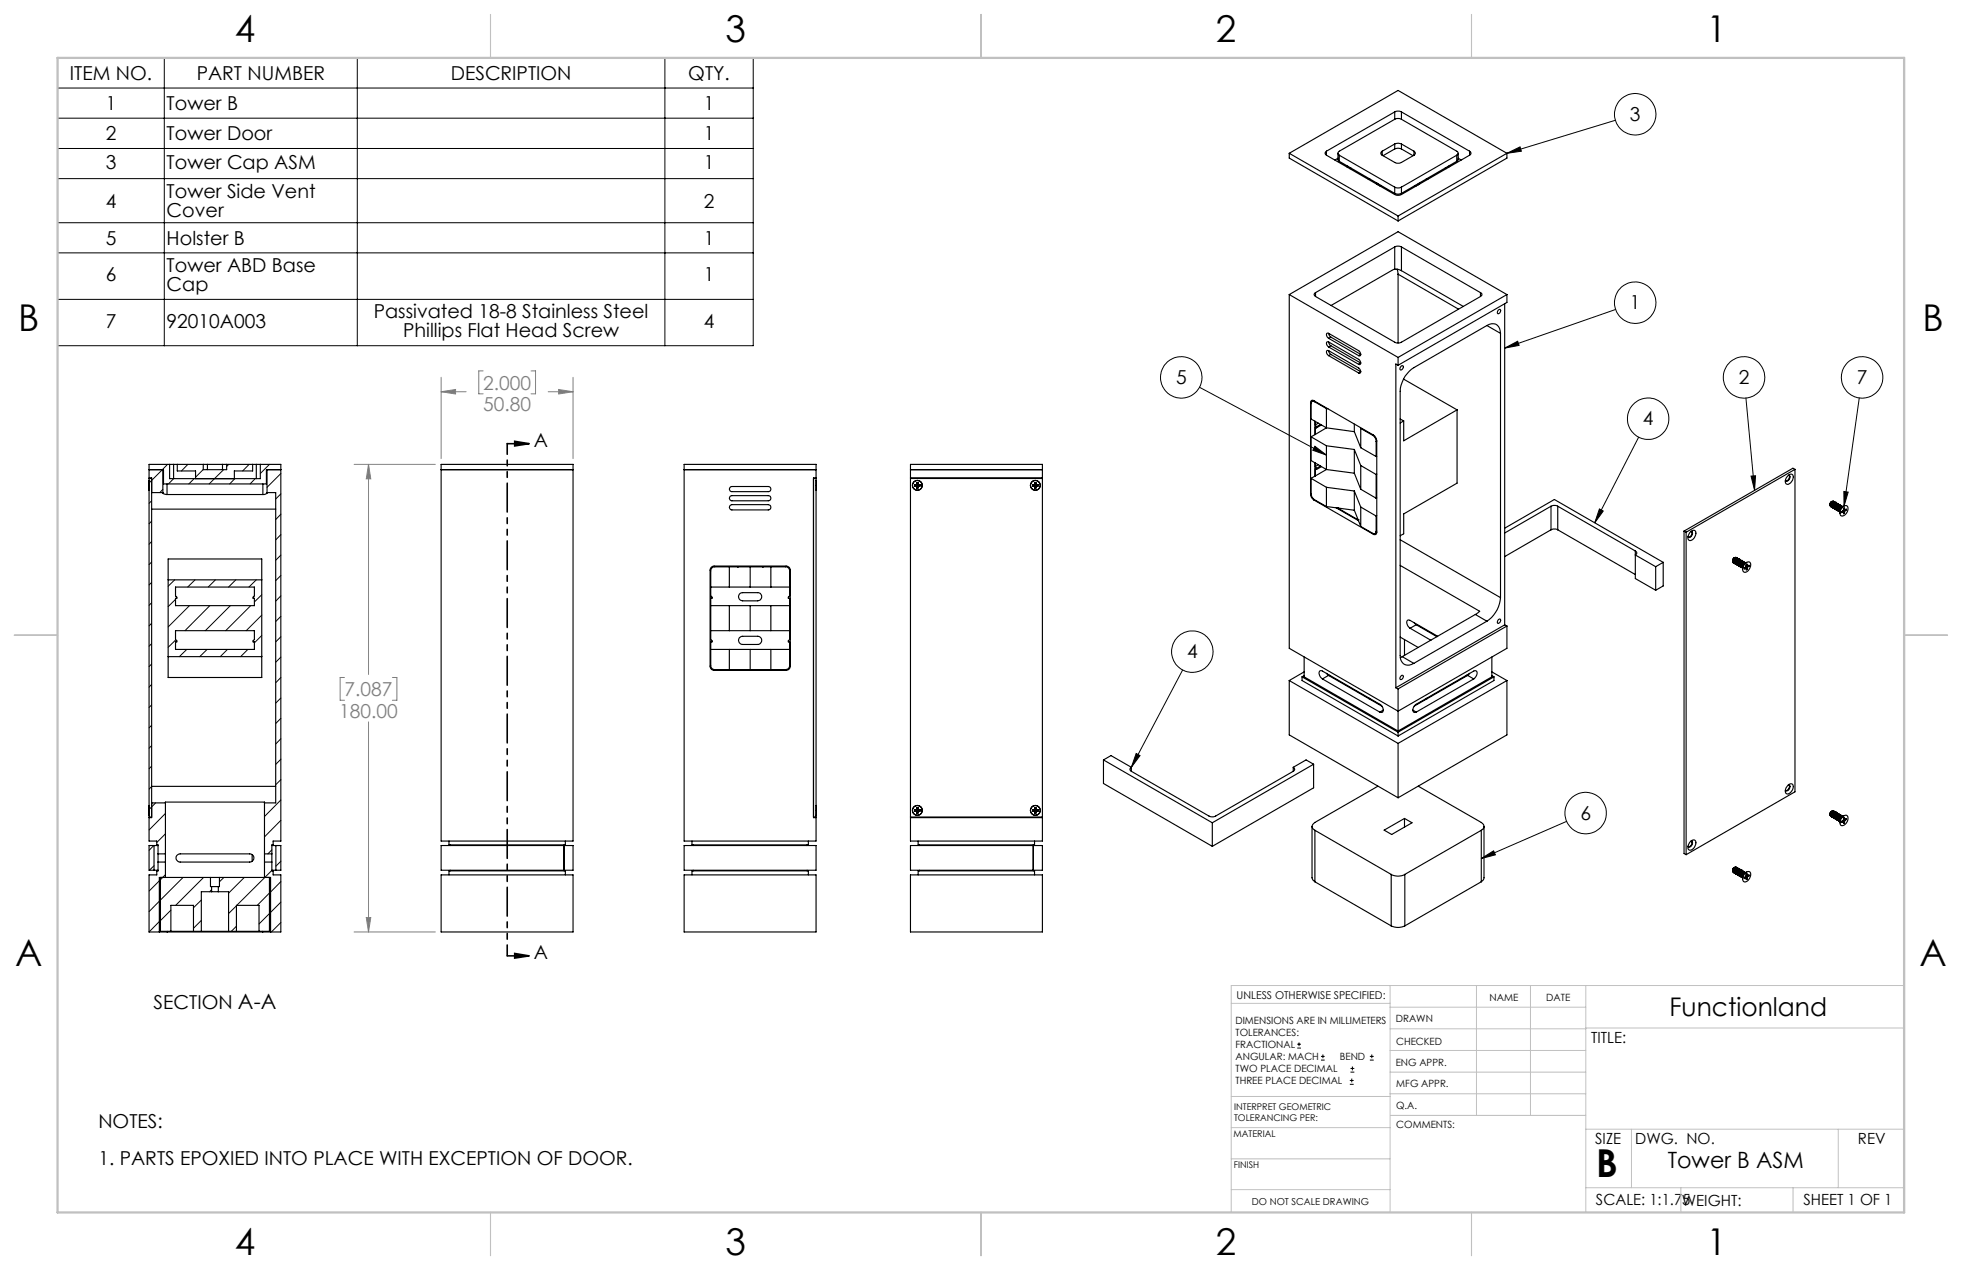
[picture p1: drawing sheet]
<svg xmlns="http://www.w3.org/2000/svg" width="432mm" height="279mm" viewBox="0 0 432 279" stroke-linecap="round" stroke-linejoin="round" font-family="sans-serif">
<g fill="none" stroke="#000" stroke-width=".22">
<path d="M12.7 12.7h153.1v63.4h-153.1zM12.7 19.4h153.1M36.2 12.7v63.4M78.6 12.7v63.4M146.3 12.7v63.4M12.7 26h153.1M12.7 32.7h153.1M12.7 39.3h153.1M331.6 33.7l2.9-1.4 .3 1zM355.5 26.5l-23.9 7.2M12.7 49h153.1M12.7 55.6h153.1"/>
<path d="M12.7 65.9h153.1M331.2 76.6l2.8-1.5 .3 .9zM355.6 68.1l-24.4 8.5M264 85.2l27.9 14.9M289.4 98.2l2.5 1.9-3-1zM360.6 96.2l-9.6 18.8M384.2 87.6l2 20.2M409.2 87.6l-3.4 23.7M352 112l.8 .4-1.8 2.6zM385.4 104.7h1l-.2 3.1zM405.8 108.1l1 .2-1 3zM260.3 147.4l-11.3 21.4"/>
<path d="M250 165.8l.9 .4-1.9 2.6zM326 188.9l2.7-1.7 .4 .9zM344.8 180.7l-18.8 8.2M285.5 230.6h.8M285.5 229.7h.8M285.9 229.3v.9M290.7 233.2h.8M290.7 232.4h.8M291.1 232v.8M297.1 238.5h.8M297.1 237.7h.8M297.2 235.9h.9"/>
<path d="M297.2 235.1h.9M297.5 237.3v.8M297.6 234.6v.9M301.5 233.2h.8M301.5 232.4h.8M301.9 232v.8"/>
<circle cx="359.9" cy="25.1" r="4.6"/>
<circle cx="359.9" cy="66.6" r="4.6"/>
<circle cx="260" cy="83" r="4.6"/>
<circle cx="362.7" cy="92.1" r="4.6"/>
<circle cx="383.8" cy="83" r="4.6"/>
<circle cx="409.8" cy="83" r="4.6"/>
<circle cx="262.4" cy="143.4" r="4.6"/>
<circle cx="349" cy="178.9" r="4.6"/>
</g>
<path d="M111.6 97.6h4.9M113.3 97.1l3.2 .5-3.2 .5zM111.6 210.3h4.9M113.3 209.8l3.2 .5-3.2 .5z" fill="none" stroke="#000" stroke-width=".35"/>
<g fill="none" stroke="#808080" stroke-width=".22">
<path d="M97.1 83v17.9M97.1 86.2h5.5M97.1 86.2l3.2-.5v1zM106.3 81.6h-.9v5h.9M116.9 81.6h1v5h-1M120.6 86.2h5.5M122.9 85.7l3.2 .5-3.2 .5zM126.1 83v17.9M77.9 102.2h17.9M81.1 102.2v46.2M81.1 102.2l.5 3.1h-1zM75.8 149h-.9v5.1h.9"/>
<path d="M81.1 158.8v46.2M86.4 149h.9v5.1h-.9M77.9 205h17.9M80.6 201.9h1l-.5 3.1z"/>
</g>
<path d="M111.6 97.6v112.7" fill="none" stroke="#000" stroke-width=".35" stroke-dasharray="6.3 1.3 1.3 1.3 1.3 1.3" stroke-dashoffset="4"/>
<g fill="none" stroke="#c0c0c0" stroke-width=".22">
<path d="M305.9 216.8v49.9M324.9 216.8v28.6M336.8 216.8v28.6M349 216.8v49.9M419.1 216.8h-148.1v49.9M271 220.7h34.9M305.9 231.1h43.1M305.9 226.3h43.1M305.9 221.6h43.1M305.9 235.9h43.1M349 226.2h70.1M271 255h34.9"/>
<path d="M271 248.1h35M271 241.2h35M305.9 240.6h43.1M306 245.4h43M349 248.4h70.1M359.1 248.4v12.9M404.6 248.4v12.9M271 261.7h34.9M349 261.3h70.1M369.9 261.3v5.4M394.6 261.3v5.4"/>
</g>
<path d="M108 3.2v9.5M215.9 3.2v9.5M323.8 3.2v9.5M3.1 139.7h9.6M419.1 139.7h9.5M108 266.7v9.6M215.9 266.7v9.6M323.8 266.7v9.6" fill="none" stroke="#c0c0c0" stroke-width=".25"/>
<path d="M12.7 12.7h406.4v254h-406.4z" fill="none" stroke="#c0c0c0" stroke-width=".5"/>
<g fill="#000">
<path d="M331.6 33.7l2.9-1.4 .3 1zM331.2 76.6l2.8-1.5 .3 .9zM289.4 98.2l2.5 1.9-3-1zM385.4 104.7h1l-.2 3.1zM352 112l.8 .4-1.8 2.6zM405.8 108.1l1 .2-1 3zM250 165.8l.9 .4-1.9 2.6zM326 188.9l2.7-1.7 .4 .9z"/>
<path d="M113.3 97.1l3.2 .5-3.2 .5zM113.3 209.8l3.2 .5-3.2 .5z"/>
</g>
<path d="M97.1 86.2l3.2-.5v1zM122.9 85.7l3.2 .5-3.2 .5zM81.1 102.2l.5 3.1h-1zM80.6 201.9h1l-.5 3.1z" fill="#808080"/>
<g fill="none" stroke="#000" stroke-width=".25">
<path d="M283.7 33.7v1.1l24 13.8M283.7 33.7l24 13.8M283.7 33.7l24-13.8 23.9 13.8M291.9 33.3a.49 .49 0 0 0-.3 .4 .49 .49 0 0 0 .3 .4M291.9 34.1l15.1 8.7a1.64 1.64 0 0 0 1.4 0l15-8.7M291.9 33.3v.8M294.5 33.7v1.5l.2 .3M294.5 34.8l-.7 .4M294.7 34.1l12.3 7.1M294.7 34.1v1.4M294.7 35.5l12.3 7M296.4 36.5l-.1 .2"/>
<path d="M296.7 36.6v.3M297.3 37l-.2 .1M301.5 39.4h-.4M304.2 33.3a.46 .46 0 0 0-.3 .4 .46 .46 0 0 0 .3 .4M304.2 34.1l2.8 1.6a1.64 1.64 0 0 0 1.4 0l2.8-1.6M304.2 33.3v.8M307 24.6a1.64 1.64 0 0 1 1.4 0M307 26.2l-12.3 7.1a.49 .49 0 0 0-.2 .4 .49 .49 0 0 0 .2 .4M307 26.2a1.64 1.64 0 0 1 1.4 0M307 31.7a1.64 1.64 0 0 1 1.4 0M307 32.8a1.64 1.64 0 0 1 1.4 0M307 24.6v1.6"/>
<path d="M307 31.7v1.1M307 24.6l-15.1 8.7M307 31.7l-2.8 1.6M307 32.8l-2.6 1.5M308.4 26.2l12.2 7.1a.46 .46 0 0 1 .3 .4 .46 .46 0 0 1-.3 .4M308.4 24.6v1.6M308.4 31.7v1.1M308.4 24.6l15 8.7M308.4 31.7l2.8 1.6M308.4 32.8l2.6 1.5M311.2 33.3a.46 .46 0 0 1 .3 .4 .46 .46 0 0 1-.3 .4M311.2 33.3v.8"/>
<path d="M313.9 39.4h.4M318.1 37l.2 .1M318.7 36.6v.3M318.9 36.5l.1 .2M320.6 34.1l-12.2 7.1M320.6 34.1v1.4M320.6 35.5l-12.2 7M320.9 33.7v1.4l-.3 .4M320.9 34.8l.7 .4M323.4 33.3a.46 .46 0 0 1 .3 .4 .46 .46 0 0 1-.3 .4M323.4 33.3v.8M331.6 33.7v1.1l-23.9 13.8"/>
<path d="M331.6 33.7l-23.9 13.8M303 40.3l-.1 .2M303.2 40.4v.3M303.9 40.8l-.2 .1M307 54.3a1.64 1.64 0 0 1 1.4 0M307 59.2l-14.1 8M307 59.2h.6l.8 .3M307 41.2a1.64 1.64 0 0 0 1.4 0M307 42.5a1.64 1.64 0 0 0 1.4 0M307 54.3l-17.5 10.1M307 41.2v1.3M307 54.3v4.9"/>
<path d="M307.5 59.2l.2 1.1M307.7 47.5v1.1M308.4 54.3l17.4 10.1M308.4 59.5l13.7 7.9M308.4 41.2v1.3M308.4 54.3v5.2M311.5 40.8l.2 .1M312.1 40.4v.3M312.3 40.3l.1 .2M283.7 64.8l24-13.8 23.9 13.8M283.7 64.8l24 13.8M283.7 64.8v77.8l24 13.9 23.9-13.9v-4.9"/>
<path d="M289.5 65.2l17.5 10.1a1.64 1.64 0 0 0 1.4 0l17.4-10.1M289.5 64.4a.44 .44 0 0 0-.3 .4 .44 .44 0 0 0 .3 .4M289.5 64.4v.8M292.4 73.3l6.6 3.9 .5 .8-.2 .3-.3-.1M292.4 73.3h-.3l-.2 .3 .2 .5 .3 .3M292.4 75.2l6.6 3.9 .5 .8-.2 .3h-.3M292.4 75.2h-.3l-.2 .3 .2 .5 .3 .3M292.4 77.2l6.6 3.8 .5 .8-.2 .3h-.3M292.4 77.2l-.3-.1-.2 .3 .2 .5 .3 .3M292.4 73.3l.5 .9M292.4 75.2l.5 .9M292.4 77.2l.5 .8"/>
<path d="M292.4 74.4l6.6 3.8M292.4 76.3l6.6 3.9M292.4 78.2l6.6 3.9M292.9 74.2l6.6 3.8-.5 .2M292.9 74.2l-.5 .2M292.9 76.1l6.6 3.8-.5 .3M292.9 76.1l-.5 .2M292.9 78l6.6 3.8-.5 .3M292.9 78l-.5 .2M307.7 60.3v15.2M307.7 78.6v1.8M307.7 60.3l13.3 7.7"/>
<path d="M325.8 64.4a.44 .44 0 0 1 .3 .4 .44 .44 0 0 1-.3 .4M325.8 64.4v.8M327.2 71.6a1.83 1.83 0 0 1 2.2-.2 1.83 1.83 0 0 1 .8 1.9M327.2 71.6l-16.1 9.3a6.5 6.5 0 0 0-2.9 5.2v58.1a1.84 1.84 0 0 0 .8 1.9 1.84 1.84 0 0 0 2.1-.2M327.2 71.6l3 1.7M329.7 68.2l.4-.1a.52 .52 0 0 1 .1 .6 .52 .52 0 0 1-.6 .2zM330.2 73.3v58.2M331.2 66.8v70.7M331.6 64.8l-23.9 13.8M331.6 64.8v1.7l-23.9 13.9M288.4 88.6a.46 .46 0 0 1 .3-.5 .46 .46 0 0 1 .5 .1l13.1 7.5M288.4 88.6v20.1"/>
<path d="M288.5 96.1l3.4 2M288.5 96.1v5.2l3.4 2M288.6 88.5l-.2 .1M289.1 88.1l-.4 .2M289.3 88.4a.44 .44 0 0 0-.6-.1 .44 .44 0 0 0-.2 .5v3.4l3.4 1.9M289.3 88.4l2.6 1.5M289.4 92.6v3M289.4 88.3l-.1 .1M289.5 92.7v.8M289.5 93.5l.2 .4M289.5 95.6l-1 .5M289.7 94.1l-.2-.1v1.6"/>
<path d="M289.7 93.9v.2M290.1 93.1l-.6 .4M290.6 93.4l-.9 .5M290.8 93.5l-1.1 .6M291.9 98.1l6.2 .8M291.9 94.1l-2.4 1.5M291.9 89.9v4.2M291.9 98.1v5.2M291.9 89.9h.3M291.9 94.1l6.2 .9M298.1 95l1.4 3.5M298.1 93.3v1.7"/>
<path d="M298.1 98.9v5.2M298.1 98.9l1.4 3.5M299.4 94.1l.1 .2M299.5 98.5l3.4 1.9M299.5 94.3v4.2M299.5 94.3l2.6 1.5M302.1 95.8a1.64 1.64 0 0 1 .8 1.3M302.3 95.7a1.64 1.64 0 0 1 .7 1.3M302.3 95.7l-.2 .1M302.9 97.1v3.3M303 97v20.1a.46 .46 0 0 1-.2 .5 .46 .46 0 0 1-.5-.1M303 97l-.1 .1"/>
<path d="M307.7 80.4l-.5-.3v71.2M308.2 92.2l.7 .4M308.5 80.5l.1-.1a.49 .49 0 0 1 .1 .7 .49 .49 0 0 1-.6 .2v-.3zM308.9 83.4l11.8 6.8M308.9 92.6l-.7 .5M320.7 90.2l-11.8 6.8v-4.4M320.7 90.2v16.1l-11.8 6.8v4.3l-.7 .5M32.8 105.7v2.1M32.8 105.7h.1M32.8 107.8h.1M32.8 103.3h3.2v3.2h22.6v-3.2h3.2M33.4 105.3h-.6v74.4h.6"/>
<path d="M33.4 108.4h2.4M33.4 112h27.3M35.8 108.4l.3 .3 .7 .1M35.8 103.3v5.1M36.8 108.8h21.1M36.8 106.5v2.3M37.3 102.2h.9M37.3 102.2h-4.5v2.9h.6v74.8h-.6v5.1h1.7v.9h.3v2M37.3 102.2v3.1h20v-3.1M38.2 102.2h6.5M38.2 102.2v3.1M39 102.2v1.4h4v1.7"/>
<path d="M44.7 102.2h.9M44.7 102.2v1.1h5.2v-1.1M45.6 102.2h3.4M45.6 102.2v1.1M49 102.2h.9M49 102.2v1.1M49.9 102.2h6.5M55.6 102.2v1.4h-4v1.7M56.4 102.2h.9M56.4 102.2v3.1M57.3 102.2h4.5v82.8h-1.7v.9h-.3v2M57.9 106.5v2.3"/>
<path d="M58.8 108.4l-.4 .3-.5 .1M58.8 108.4h1.9v68.2h-2.5M58.8 103.3v5.1M97.1 102.2h29v82.8h-29zM97.1 103.3h29M150.6 103.3h29M150.6 102.2h29v2.9h-.6v74.8h.6v5.1h-29zM160.7 107.2l.4-.2h8a.56 .56 0 0 1 .6 .6 .56 .56 0 0 1-.6 .6h-8a.57 .57 0 0 1-.5-.4 .57 .57 0 0 1 .1-.6zM160.7 109.2l.4-.2h8a.56 .56 0 0 1 .6 .6 .56 .56 0 0 1-.6 .6h-8l-.4-.2a.55 .55 0 0 1 0-.8zM160.7 111.2l.4-.2h8a.58 .58 0 0 1 .6 .6 .58 .58 0 0 1-.6 .6h-8l-.4-.2a.55 .55 0 0 1 0-.8zM179 105.3h.6v74.4h-.6M179.6 105.7v2.1"/>
<path d="M200.4 103.3h29M200.4 102.2h29v82.8h-29zM200.4 105.1h29M200.4 105.3h29M201.3 106.7h.1M201.3 106.7v.2M201.3 106.7h.2M201.3 106.9h.2M201.3 106.9h.1M201.5 106.8l-.2 .1M201.5 106.7h.1M201.5 106.8v.1"/>
<path d="M201.5 106.9h.2M201.5 106.8l.3 .1M201.7 106.6l.1 .1M201.7 106.6l-.2 .1M201.7 106.9l.1 .2M201.8 106.2h.2M201.8 107.4h.2M201.8 106.7h-.3M201.8 106.9v.2M201.8 106.4h.1M201.8 106.4l-.1 .2M201.8 107.1h.1"/>
<path d="M201.8 106.2v.2M201.8 106.9h-.1M201.8 106.4v.3M201.8 107.1v.3M202 106.4v.3M202 107.1v.3M202 106.4h.1M202 107.1h.1M202 106.7h.2M202 106.2v.2M202 106.9v.2M202 106.9h.1"/>
<path d="M202 106.4l.1 .2M202.1 106.6l.1 .1M202.1 106.6l-.1 .1M202.1 106.9l-.1 .2M202.2 106.8l-.2 .1M202.2 106.7h.1M202.2 106.8v.1M202.2 106.7h.3M202.2 106.9h.3M202.2 106.9h-.1M202.2 106.8l.3 .1M202.5 106.7h.1"/>
<path d="M202.5 106.7v.2M202.5 106.9h.1M202.5 106.7h-.3M227.3 106.9h.2M227.3 106.9h.1M227.5 106.7h-.2v.2M227.5 106.7h.1M227.5 106.8v.1M227.5 106.9h.2M227.5 106.8l-.2 .1M227.5 106.8l.3 .1M227.7 106.6l-.2 .1"/>
<path d="M227.7 106.9l.1 .2M227.7 106.6l.1 .1M227.8 107.4h.2M227.8 106.2h.2M227.8 106.7h-.3M227.8 106.9v.2M227.8 106.2v.2M227.8 107.1v.3M227.8 106.4h.1M227.8 107.1h.1M227.8 106.2h.1M227.8 106.4l-.1 .2"/>
<path d="M227.8 106.9h-.1M227.8 107.4h.1M227.8 106.4v.3M227.9 106.4l.1 .3M227.9 107.1l.1 .3M227.9 106.4h.1M227.9 107.1h.1M228 106.2h-.2M228 106.2v.2M228 106.4v.2M228 106.9l-.1 .2M228 106.9h.1"/>
<path d="M228 106.7h.2M228 106.6l.2 .1M228 106.9v.2M228 106.6v.1M228.2 106.7h.3v.2M228.2 106.8l-.2 .1M228.2 106.7h.1M228.2 106.8v.1M228.2 106.9h.3M228.2 106.8l.3 .1M228.2 106.9h-.2M228.5 106.9h.1"/>
<path d="M288.4 108.7a1.64 1.64 0 0 0 .8 1.3M288.5 108.6a1.64 1.64 0 0 0 .8 1.3M288.5 105.2v3.4M288.5 105.2l3.4 2M288.5 108.6l-.1 .1M289.2 110l13.1 7.5M289.3 109.9l2.6 1.5M289.3 109.9l-.1 .1M289.4 101.8v3M289.5 101.9v.7M289.5 102.6l.2 .4M289.5 104.7l-1 .5"/>
<path d="M289.7 103.3l-.2-.1v1.5M289.7 103v.3M290.1 102.2l-.6 .4M290.6 102.5l-.9 .5M290.8 102.7l-1.1 .6M291.9 107.2v4.2M291.9 103.3l6.2 .8M291.9 107.2l6.2 .8M291.9 103.3l-2.4 1.4M291.9 111.4l2.5 .4M294.1 111.7l4.9 2.8M294.4 111.8h.1"/>
<path d="M294.4 111.8l4.5 2.6M294.4 111.8l3.7 .5M298.1 108v4.3M298.1 104.1l1.4 3.5M298.1 108l1.4 3.5M298.1 112.3l.8 2.1M298.9 114.4h.1M298.9 114.4l.6 1.4M299.5 115.8l2.6 1.5a.46 .46 0 0 0 .5 .1 .46 .46 0 0 0 .3-.5M299.5 102.4v5.2M299.5 111.5v4.3M299.5 102.4l3.4 2"/>
<path d="M299.5 107.6l3.4 2M299.5 111.5l3.4 2M302.4 117.4l-.1 .1M302.9 104.4v5.2M302.9 113.5v3.4M303 117.2l-.4 .2M303 100.4h-.1M303 104.3l-.1 .1M303 109.5l-.1 .1M303 113.5h-.1M303 116.8l-.1 .1M308.2 118.7l22 12.8"/>
<path d="M331.2 116.2l10.9-6.3 23.9 13.8M341.3 111.4a1.64 1.64 0 0 1 1.5 0M341.3 116.6a1.64 1.64 0 0 1 1.5 0M341.3 111.4l-10.1 5.9M341.3 111.4v5.2M341.3 116.6l-10.1 5.8M342.8 111.4l17.1 9.8M342.8 111.4v5.2M342.8 116.6l17.1 9.8M370.6 116.8l.5 .3M370.6 116.8v71l.5 .2M371.1 117.1v70.9"/>
<path d="M372.1 117a.66 .66 0 0 1 1.1 0 1.62 1.62 0 0 1-1.4 1.9 1.1 1.1 0 0 1 0-1.6zM372.1 116.9h.1a.7 .7 0 0 1 .2 .9 .7 .7 0 0 1-.9 .3v-.1M372.3 116.9a.95 .95 0 0 1-.7 1.3M393.5 104.6a.63 .63 0 0 1 .9-.2 .63 .63 0 0 1 .2 .9l-.5 1a.64 .64 0 0 1-.9 .2 .64 .64 0 0 1-.2-.9zM393.6 104.6h.2a.85 .85 0 0 1-.7 1.3l-.2-.2M393.7 104.6a.95 .95 0 0 1-.7 1.2M395 103.3v70.9l-23.9 13.8M395 103.3l-23.9 13.8M395 103.3l-.4-.3-24 13.8M402.7 111.1l.1-.5 .3-.2-.3 .4v.5M402.9 111.5h.1M403.1 111.3v.1"/>
<path d="M403.1 110.4l-.3 .5M403.2 110.6l.5-.2a.77 .77 0 0 0-.5 1.2l-.2-.6zM403.5 110.3a.78 .78 0 0 0-.6 1.2M403.5 110.3l-.1-.1a.76 .76 0 0 0-.5 1.3M403.5 110.3h.1M403.8 110.9l.3-.2h.2a.77 .77 0 0 0-.6 1.2l-.2-.5zM403.9 110.5h.1M403.9 110.5a.77 .77 0 0 0-.6 1.2 .73 .73 0 0 1 0-.8 .73 .73 0 0 1 .7-.3M404.1 112.1h.1M404.1 110.6a.77 .77 0 0 0-.6 1.2 .71 .71 0 0 1 0-.8 .71 .71 0 0 1 .7-.3M404.2 111.1l.5-.2a.77 .77 0 0 0-.6 1.2l-.2-.3zM404.5 112.4h.1"/>
<path d="M404.5 110.8a.73 .73 0 0 0-.7 .4 .73 .73 0 0 0 .1 .8 .71 .71 0 0 1-.1-.7 .71 .71 0 0 1 .8-.4M404.7 112.3l.3 .3M404.8 111.8v.5l.2 .2M404.8 111a.78 .78 0 0 0-.5 1.3 .75 .75 0 0 1 .5-1.2h.1M404.8 111.8l-.1 .5M404.8 111v.1M405 111.1a.77 .77 0 0 0-.5 1.3M405 111.1v.1M405.1 111.3a.67 .67 0 0 0-.7 .2 .67 .67 0 0 0 0 .8l.1 .1M405.2 111.3a.72 .72 0 0 0-.7 .4 .72 .72 0 0 0 .2 .8M405.2 111.3h.1M405.3 111.5l-.4 .5 .1 .4a.7 .7 0 0 1 .5-.9l-.4-.1-.3 .4"/>
<path d="M405.3 111.4a.67 .67 0 0 0-.7 .2 .67 .67 0 0 0-.1 .8l.3 .1M405.4 111.4l-.5 .1-.2 .8M405.4 111.4h.1M405.4 112.5l.2 .2M405.6 111.5a.64 .64 0 0 1 1.1 .1 1.62 1.62 0 0 1-1.4 1.9 1.24 1.24 0 0 1 .3-2zM405.7 112.3l-.4 .3v.2l.4-.2M405.7 112.6v.2M405.7 112.6l-.2-.1 .4 .2M405.7 112.3l.3 .2M405.7 112.8v.2l.2-.1M405.7 112.1v.2M405.7 111.9l.2 .1"/>
<path d="M405.7 112l.3 .1M405.7 112.1l.4 .2M405.7 112.8l.2 .1M405.8 111.3l-.8 .6v1M405.9 112v-.2l-.2 .3M405.9 112.7v.2M405.9 112l.1 .1M406 112.1l.3-.1v.2M406 112.5l-.1 .2M406.1 112.3l-.1 .2M406.2 112.1l.1 .1M406.3 112.2l-.2 .1"/>
<path d="M37 123h20.6v26h-20.6zM37 127.6h20.6M38.6 138.7h17.4v2l-.3 .3v.2h.3v1.7h-17.4v-1.7h.3v-.2l-.3-.3zM38.6 129.2h17.4v1.9l-.3 .3v.2h.3v1.6h-17.4v-1.6h.3v-.2l-.3-.3zM156.4 129.2h17.4M156.4 138.7h17.4M156.4 133.2h17.4M156.5 124.8l.7-.3h15.8a.9 .9 0 0 1 .9 .9v21.1a.9 .9 0 0 1-.9 1h-15.8a.9 .9 0 0 1-.9-1v-21.2zM156.7 125l.4-.3h15.8a.85 .85 0 0 1 .9 .9v5.5l-.3 .3v.2h.3v9.1l-.3 .3v.2h.3v5.2a.9 .9 0 0 1-.9 .9h-15.6a.9 .9 0 0 1-.9-.9v-5.2h.3v-.2l-.3-.3v-9.1h.3v-.2l-.3-.3v-5.7zM160.5 124.7v4.5M160.5 133.2v5.5M162.3 124.7h.1"/>
<path d="M162.7 130.7l.7-.3h3.4a.9 .9 0 0 1 .8 .9 .9 .9 0 0 1-.8 .9h-3.4a.92 .92 0 0 1-.7-1.5zM165.1 124.7v4.5M165.1 133.2v5.5M167.9 124.7h.1M169.7 124.7v4.5M169.7 133.2v5.5M308.2 124.4l17.4 10.1-.9 .7M310.3 138.2l-.5-.5a.99 .99 0 0 1 0-1.3l.5 .1 6.1 3.5M310.3 138.2l4.6 2.7M311.2 137l.5 .4M311.7 137.4l-1.4 .8M311.7 137.4l4.6 2.7"/>
<path d="M324.7 135.2l2.5 1.5M324.7 135.2l-16.1 9.3M327.2 136.7l-16.1 9.2M329.7 136.3l.4-.1a.52 .52 0 0 1 .1 .6 .52 .52 0 0 1-.6 .3zM330.2 131.5a6.7 6.7 0 0 1-3 5.2M331.2 137.5l-24 13.8M331.2 137.5l.4 .2M331.6 137.7l-23.9 13.9M359.9 121.2a.46 .46 0 0 1 .3 .5 .46 .46 0 0 1-.3 .4l4.5 2.6M359.9 121.2v6.1l4.5 2.6M364.4 124.7v5.2M366 123.7l-1.6 1"/>
<path d="M366 123.7v5.2l-1.6 1M381.5 123.9h.1M381.6 123.7l.1 .1M381.7 122.7a.73 .73 0 0 0-.3 .9M381.7 122.8l-.3 .5M381.7 122.7l-.2 .2-.2 .5M381.7 124h.1M381.9 124.1h.1M382 123l.5-.1a.77 .77 0 0 0-.6 1.2l-.2-.6zM382.1 122.7a.77 .77 0 0 0-.6 1.2M382.1 122.7l-.1-.1a.78 .78 0 0 0-.5 1.3M382.1 122.7h.1"/>
<path d="M382.2 123.2l.5-.2a.79 .79 0 0 0-.6 1.2l-.2-.3zM382.3 124.3h.1M382.3 122.7a.77 .77 0 0 0-.6 1.3M382.3 122.7v.1M382.3 122.8a.77 .77 0 0 0-.6 1.2M382.5 123.1h.4a.78 .78 0 0 0-.6 1.2l-.2-.6zM382.6 123.4l.4-.2a.79 .79 0 0 0-.5 1.2l-.2-.6zM382.7 123h.1M383.1 123.4h.3a.77 .77 0 0 0-.5 1.2l-.2-.6zM383.1 123.7l.5-.2a.81 .81 0 0 0-.6 1.2l-.1-.5zM383.2 123.3h.1M383.2 123.3a.77 .77 0 0 0-.5 1.2 .73 .73 0 0 1-.1-.8 .73 .73 0 0 1 .7-.3"/>
<path d="M383.2 124.6l.3 .3M383.4 124.1l-.1 .5 .2 .2M383.4 124.1l-.2 .5M383.6 123.5h.1M383.8 123.6a.78 .78 0 0 0-.6 1.2M383.8 123.6h.1M383.9 123.7a.65 .65 0 0 0-.7 .4 .65 .65 0 0 0 .1 .7M383.9 123.9l-.4 .3v.5a.59 .59 0 0 1 .6-.8M384 123.7l-.5 .2-.3 .7M384 123.7v.1M384 124.9l.1 .1M384.1 123.9l-.2-.2-.5 .4"/>
<path d="M384.1 123.9a.66 .66 0 0 1 1.2 0 1.68 1.68 0 0 1-1.4 2 1.08 1.08 0 0 1 0-1.7zM384.3 124.7l-.4 .3v.2l.2-.2M384.3 125v.4l.2-.1M384.3 125h-.2M384.3 125l-.2-.2 .4 .3M384.3 124.7l.3 .1M384.3 124.3l.2 .1M384.3 125.2l.2 .1M384.4 123.7l-.8 .6-.1 1M384.5 124.4v-.3l-.2 .1v.5M384.5 124.4l.1 .1M384.5 125.1v.2"/>
<path d="M384.6 124.5l.3-.1v.2M384.6 124.8l-.1 .3M384.6 124.5l-.3-.1 .4 .3M384.7 124.7l-.1 .1M384.7 124.5l.2 .1M384.9 124.6l-.2 .1M37 144.5h20.6M156.4 142.9h17.4M160.5 142.9v4.4M162.3 147.3h.1M162.7 140.3l.7-.3h3.4a.9 .9 0 0 1 .8 .9 .9 .9 0 0 1-.8 .9h-3.4a.92 .92 0 0 1-.7-1.5zM165.1 142.9v4.4"/>
<path d="M167.9 147.3h.1M169.7 142.9v4.4M283.7 149.7v12l24 13.8M283.7 149.7l24 13.8M286.6 148.9v.8l21.1 12.2M286.6 148.9l21.1 12.2M287 144.5v4.4l20.7 11.9M287 147.8l-3.3 1.9M287 148.6l-.4 .3M291 149.4l-.5-.5a.99 .99 0 0 1 0-1.3h.5l12.7 7.3 .6 .8a.66 .66 0 0 1-.3 1h-.3M291 149.4l12.7 7.3M291.9 148.1l.5 .5"/>
<path d="M292.4 148.6l-1.4 .8M292.4 148.6l11.7 6.8M292.7 148.6l-.2 .1M301.4 153.6l-.1 .1M304.4 156.2l-.7 .5M307.2 151.3l.5 .3M307.7 151.6v9.2M308.2 140.2l3.9 2.3M308.5 148.6h.1a.49 .49 0 0 1 .1 .6 .49 .49 0 0 1-.6 .2v-.3zM308.6 144.5l-.4 .2M308.6 144.5l2.5 1.4M309.1 140.7v3.5"/>
<path d="M310.9 156.2l.8 .5M313.9 153.6l.2 .1M322.7 148.6l.2 .1M323 148.6l1.3 .8M323 148.6l-11.8 6.8M323.4 148.1l-.4 .5M324.3 149.4l.5-.5a.73 .73 0 0 0 .4-.8 .73 .73 0 0 0-.6-.6l-12.9 7.4-.5 .5a.73 .73 0 0 0-.3 .7 .73 .73 0 0 0 .5 .6h.3M324.3 149.4l-12.6 7.3M328.3 144.5v4.4l-20.6 11.9M328.3 147.8l3.3 1.9M328.3 148.6l.5 .3M328.8 148.9v.8l-21.1 12.2"/>
<path d="M328.8 148.9l-21.1 12.2M331.6 149.7v12l-23.9 13.8M331.6 149.7l-23.9 13.8M32.8 177.2v2.2M32.8 177.2h.1M32.8 179.4h.1M33.4 176.6h3M33.4 173h27.3M36.4 176.6v-.1h21.8v.1M36.4 176.6v11.3M58.2 176.6v11.3M179.6 177.2v2.2"/>
<path d="M200.4 179.9h29M200.4 179.7h29M201.3 178.2h.1M201.3 178.2v.2M201.3 178.2h.2M201.3 178.4h.2M201.3 178.4h.1M201.5 178.2h.1M201.5 178.3v.1M201.5 178.3l-.2 .1M201.5 178.4h.2M201.5 178.3l.3 .1"/>
<path d="M201.7 178.1l.1 .1M201.7 178.1l-.2 .1M201.7 178.4l.1 .2M201.8 177.7h.2M201.8 178.2h-.3M201.8 178.4v.2M201.8 178.9h.2M201.8 178.6h.1M201.8 177.9h.1M201.8 177.7v.2M201.8 177.9l-.1 .2M201.8 178.4h-.1"/>
<path d="M201.8 178.6v.3M201.8 178.9h.1M201.8 177.9v.3M202 177.9v.3M202 178.6h.1M202 177.9h.1M202 178.6v.3M202 178.9h.1M202 177.7v.2M202 178.2h.2M202 178.4v.2M202 178.4h.1"/>
<path d="M202 177.9l.1 .2M202.1 178.1l.1 .1M202.1 178.1l-.1 .1M202.1 178.4l-.1 .2M202.2 178.3l-.2 .1M202.2 178.2h.3M202.2 178.4h.3M202.2 178.2h.1M202.2 178.3v.1M202.2 178.3l.3 .1M202.2 178.4h-.1M202.5 178.2h.1"/>
<path d="M202.5 178.2v.2M202.5 178.4h.1M227.3 178.4h.2M227.3 178.4h.1M227.5 178.2h-.2v.2M227.5 178.3l-.2 .1M227.5 178.2h.1M227.5 178.3v.1M227.5 178.4h.2M227.5 178.3l.3 .1M227.7 178.4l.1 .2M227.7 178.1l-.2 .1"/>
<path d="M227.7 178.1l.1 .1M227.8 178.4v.2M227.8 178.9h.2M227.8 177.7h.2M227.8 178.2h-.3M227.8 178.6h.1M227.8 178.4h-.1M227.8 177.9h.1M227.8 177.7h.1M227.8 177.7v.2M227.8 178.6v.3M227.8 177.9l-.1 .2"/>
<path d="M227.8 178.9h.1M227.8 177.9v.3M227.9 177.9l.1 .3M227.9 178.6h.1M227.9 177.9h.1M227.9 178.6l.1 .3M227.9 178.9h.1M228 177.7h-.2M228 178.4l-.1 .2M228 178.4h.1M228 177.9v.2M228 178.2h.2"/>
<path d="M228 177.7v.2M228 178.1v.1M228 178.4v.2M228 178.1l.2 .1M228.2 178.2h.3v.2M228.2 178.3l-.2 .1M228.2 178.2h.1M228.2 178.3v.1M228.2 178.4h-.2M228.2 178.3l.3 .1M228.2 178.4h.3M228.5 178.4h.1"/>
<path d="M242.9 167.2l23.9 13.8M242.9 167.2l1.6-1 4.5 2.6M242.9 167.2v5.2l23.9 13.8M249 168.8a.46 .46 0 0 0-.3 .4 .46 .46 0 0 0 .3 .5M249 169.7l17.1 9.8a1.64 1.64 0 0 0 1.4 0l17.1-9.8M249 168.8v.9M284.6 168.8a.46 .46 0 0 1 .3 .4 .46 .46 0 0 1-.3 .5M284.6 168.8v.9M289.1 168.1l-1.7-.9-2.8 1.6M289.1 168.1l-22.3 12.9M289.1 168.1v5.2l-22.3 12.9M303.2 173l-13.8 7.9a.91 .91 0 0 0-.7 .9 .91 .91 0 0 0 .7 .9"/>
<path d="M307.7 161.1v.8M307.7 163.5v12M312.1 173l13.9 7.9a.92 .92 0 0 1 .6 .9 .92 .92 0 0 1-.6 .9M393.5 172.7a.64 .64 0 0 1 .9-.2 .64 .64 0 0 1 .2 .9l-.5 1a.64 .64 0 0 1-.9 .2 .64 .64 0 0 1-.2-.9zM393.6 172.7h.2a.85 .85 0 0 1-.7 1.3l-.2-.2M393.7 172.7a.95 .95 0 0 1-.7 1.3M402.7 179.2l.1-.4 .3-.3-.3 .4v.5M402.9 179.6h.1M403.1 179.5h.1M403.1 178.5l-.3 .5M403.5 178.4a.78 .78 0 0 0-.6 1.2M403.5 178.4h-.1a.76 .76 0 0 0-.5 1.2"/>
<path d="M403.5 178.4l.1 .1M403.7 178.5a.77 .77 0 0 0-.5 1.2 .71 .71 0 0 1-.1-.8 .71 .71 0 0 1 .7-.3M403.9 178.6h.1M403.9 178.6a.77 .77 0 0 0-.6 1.2 .71 .71 0 0 1 0-.7 .71 .71 0 0 1 .7-.4M404.1 178.7a.77 .77 0 0 0-.6 1.3 .73 .73 0 0 1 0-.8 .73 .73 0 0 1 .6-.4M404.3 178.9a.74 .74 0 0 0-.7 .4 .74 .74 0 0 0 .1 .8 .74 .74 0 0 1-.1-.8 .74 .74 0 0 1 .7-.4h.1M404.5 179a.73 .73 0 0 0-.7 .4 .73 .73 0 0 0 .1 .7v.1a.77 .77 0 0 1 .6-1.2M404.7 179.1a.74 .74 0 0 0-.7 .4 .74 .74 0 0 0 .1 .8M404.7 179.1a.68 .68 0 0 0-.7 .4 .68 .68 0 0 0 .1 .8M404.8 179.9v.5l.2 .2M404.8 179.9l-.1 .5M404.8 179.2a.74 .74 0 0 0-.6 .4 .74 .74 0 0 0 .1 .8 .75 .75 0 0 1 .5-1.2h.1"/>
<path d="M405 179.2a.77 .77 0 0 0-.5 1.3M405 179.2v.1M405.1 179.4a.69 .69 0 0 0-.7 .2 .69 .69 0 0 0 0 .8l.1 .1M405.2 179.4a.72 .72 0 0 0-.7 .4 .72 .72 0 0 0 .2 .8M405.2 179.4h.1M405.2 179.4a.71 .71 0 0 0-.6 .4 .71 .71 0 0 0 .2 .8M405.3 179.7l-.4 .5 .1 .3a.7 .7 0 0 1 .5-.9l-.4-.1-.3 .4M405.4 179.5l-.5 .2-.2 .7M405.4 179.5h.1M405.6 179.7a.64 .64 0 0 1 1.1 0 1.62 1.62 0 0 1-1.4 1.9 1.24 1.24 0 0 1 .3-1.9zM405.8 179.5l-.8 .6v.9M33.9 186h.9"/>
<path d="M33.9 191.5h.9M33.9 186h-1.1v5.5h1.1M33.9 186v5.5M34.8 187.9v1.8M34.8 189.7v1.9h-.3v.9h-1.7v12.5h2.3M34.8 189.7h1.6M34.8 187.9h1.6M35.3 193v11.9h24v-11.9M36.4 187.9v1.8M36.4 189.7v3.3M38.9 188.2l.8-.3h15.3a.9 .9 0 0 1 .9 .9 .9 .9 0 0 1-.9 .9h-15.3a.92 .92 0 0 1-.8-1.5zM46.3 193v2.1h.3"/>
<path d="M46.6 195.1h1.4M46.6 196.2h1.4M46.6 196.2h-2.3v8.7M46.6 195.1v1.1M48 196.2h2.3v8.7M48 195.1v1.1M48.3 193v2.1h-.3M55.5 188v1.5M58.2 187.9v1.8M58.2 189.7h1.6M58.2 187.9h1.6M58.2 189.7v3.3"/>
<path d="M59.8 191.5h.9M59.8 186h.9M59.8 187.9v1.8M59.8 189.7v1.9h.3v.9h1.7v12.5h-2.3M60.7 186h1.1v5.5h-1.1M60.7 186v5.5M97.1 192.5h29v12.5h-29zM97.1 186h29v5.5h-29zM98.8 185v.9h25.6v-.9M98.8 192.5v-.9h25.6v.9M99.1 185.9v.1M99.1 191.5v.1"/>
<path d="M124.1 185.9v5.7M150.6 192.5h29v12.5h-29zM150.6 186h29v5.5h-29zM152.3 185v.9h25.6v-.9M152.3 192.5v-.9h25.6v.9M152.6 185.9v.1M152.6 191.5v.1M177.6 185.9v.1M177.6 191.5v.1M200.4 192.5h29v12.5h-29zM200.4 186h29v5.5h-29zM202.1 185v.9h25.6v-.9"/>
<path d="M202.1 192.5v-.9h25.6v.9M202.4 185.9v.1M202.4 191.5v.1M227.4 185.9v5.7M266.8 181v5.2M288.7 181.8v11.3l.2 .5 .5 .4M289.4 182.7v11.3M289.4 182.7l16.8 9.7M289.4 194l16.8 9.7M304.6 182.6l4.5-2.5 1.7 .9-4.5 2.6zM306.2 192.4a3.1 3.1 0 0 0 3 0M306.2 192.4v11.3"/>
<path d="M309.1 180.1v1.9M309.2 192.4v11.3M326 182.7l-16.8 9.7M326 182.7v11.3M326 194l-16.8 9.7M326.6 181.8v11.3l-.1 .5-.5 .4M372.1 185.1a.66 .66 0 0 1 1.1 0 1.62 1.62 0 0 1-1.4 1.9 1.1 1.1 0 0 1 0-1.6zM372.1 185h.1a.7 .7 0 0 1 .2 .9 .7 .7 0 0 1-.9 .3M372.3 185a.95 .95 0 0 1-.7 1.3M381.5 192h.1M381.6 191.8l.1 .1M381.7 190.9a.73 .73 0 0 0-.3 .9"/>
<path d="M381.7 190.9l-.3 .5M381.7 190.9l-.2 .1-.2 .5M381.7 192.1h.1M381.9 192.2h.1M382 191.2l.5-.2a.77 .77 0 0 0-.6 1.2l-.2-.6zM382.1 190.8a.77 .77 0 0 0-.6 1.2M382.1 190.8l-.1-.1a.78 .78 0 0 0-.5 1.3M382.1 190.8l.1 .1M382.2 191.3l.5-.2a.79 .79 0 0 0-.6 1.2l-.2-.3zM382.3 192.4h.1M382.3 190.9a.77 .77 0 0 0-.6 1.2M382.3 190.9h.1"/>
<path d="M382.5 191.2h.4a.78 .78 0 0 0-.6 1.2l-.2-.6zM382.6 191.5l.4-.2a.79 .79 0 0 0-.5 1.2l-.2-.6zM382.7 191.1h.1M383.1 191.8l.5-.2a.81 .81 0 0 0-.6 1.3l-.1-.6zM383.2 191.4h.1M383.2 191.4a.77 .77 0 0 0-.5 1.3 .73 .73 0 0 1-.1-.8 .73 .73 0 0 1 .7-.4M383.2 192.7l.3 .3M383.2 192.9v.1M383.4 192.3l-.1 .5 .2 .2M383.4 192.3l-.2 .4M383.4 191.5a.75 .75 0 0 0-.6 .5 .75 .75 0 0 0 .1 .8 .71 .71 0 0 1-.1-.8 .71 .71 0 0 1 .7-.4M383.6 191.6h.1"/>
<path d="M383.8 191.8a.7 .7 0 0 0-.6 .4 .7 .7 0 0 0 .1 .8M383.8 191.7a.75 .75 0 0 0-.6 1.2M383.8 191.7v.1M383.9 192.1l-.4 .3v.4a.59 .59 0 0 1 .6-.7M384 191.8l-.5 .3-.3 .6M384 191.8v.1M384 193l.1 .1M384.1 192.1l-.2-.3-.5 .5M384.1 192.1a.66 .66 0 0 1 1.2 0 1.68 1.68 0 0 1-1.4 1.9 1.08 1.08 0 0 1 0-1.7zM384.3 192.8l-.4 .3v.2l.2-.2M384.3 193.1v.4l.2-.1M384.3 193.1h-.2"/>
<path d="M384.3 193.1l-.2-.1 .4 .2M384.3 192.8l.3 .2M384.3 192.6v.2M384.3 192.4l.2 .1M384.3 192.5l.3 .2M384.3 192.5l.4 .3M384.3 193.3l.2 .1M384.4 191.8l-.8 .6-.1 1M384.5 192.5v-.3l-.2 .1v.3M384.5 193.2v.2M384.5 192.5l.1 .2M384.6 192.7l.3-.2v.2"/>
<path d="M384.6 193l-.1 .2M384.7 192.8l-.1 .2M384.7 192.6l.2 .1M384.9 192.7l-.2 .1M404.1 180.3h.1M404.5 180.5h.1M404.7 180.4l.3 .3M405.4 180.7l.2 .1M405.7 180.4l-.4 .3v.2l.4-.2M405.7 180.7v.5l.2-.2M405.7 180.7l-.2-.1 .4 .2M405.7 180.4l.3 .2"/>
<path d="M405.7 180.2v.2M405.7 180l.2 .1M405.7 180.2l.3 .1M405.7 180.2l.4 .2M405.7 180.9l.2 .1M405.9 180.1v-.2l-.2 .3M405.9 180.1l.1 .2M405.9 180.8v.2M406 180.3l.3-.2v.2M406 180.6l-.1 .2M406.1 180.4l-.1 .2M406.2 180.2l.1 .1"/>
<path d="M406.3 180.3l-.2 .1M35.1 205h1.7M35.1 205v-12h24.4v12M36.8 205h21M36.8 204.9v.1M37.6 204.9v-5.7h5v5.7M52 204.9v-5.7h5v5.7M57.8 205h1.7M57.8 204.9v.1M306.2 203.7a3.4 3.4 0 0 0 3 0"/>
<circle cx="201.9" cy="106.8" r="1.07"/>
<circle cx="201.9" cy="106.8" r="1.09"/>
<circle cx="227.9" cy="106.8" r="1.09"/>
<circle cx="227.9" cy="106.8" r="1.08"/>
<circle cx="201.9" cy="178.3" r="1.07"/>
<circle cx="201.9" cy="178.3" r="1.09"/>
<circle cx="227.9" cy="178.3" r="1.09"/>
<circle cx="227.9" cy="178.3" r="1.08"/>
</g>
<g fill="none" stroke="#000" stroke-width=".22">
<path d="M33.4 110.2l-.6 .5M33.4 114.7l-.6 .5M33.4 119.1l-.6 .6M35.8 107.7l-.6 .7M36.9 102.2l-4.1 4.1M38.2 105.3l-1.1 1.2M41.3 102.2l-1.4 1.4M42.7 105.3l-1.1 1.2M44.7 103.3l-1.7 1.7M49.2 103.3l-3.2 3.2M50.3 102.2l-.4 .4M51.7 105.3l-1.1 1.2"/>
<path d="M54.8 102.2l-1.4 1.4M56.2 105.3l-1.2 1.2M59.3 102.2l-2 2M61.8 104.2l-3 3M61.8 108.7l-1.1 1.1M61.8 113.1l-1.1 1.2M61.8 117.6l-1.1 1.2M33.4 132.6l-.6 .6M33.4 137.1l-.6 .6M33.4 123.6l-.6 .6M33.4 128.1l-.6 .6M38.5 127.6l-1.5 1.4"/>
<path d="M38.6 131.9l-1.6 1.6M38.9 131.6h-.1M41.7 133.2l-4.7 4.7M42.9 127.6l-1.6 1.6M46.2 133.2l-5.5 5.5M47.4 127.6l-1.6 1.6M50.7 133.2l-5.5 5.5M51.9 127.6l-1.6 1.6M55.2 133.2l-5.5 5.5M56.4 127.6l-1.6 1.6M57.6 139.8l-1.6 1.6M57.6 135.3l-3.4 3.4"/>
<path d="M57.6 130.8l-1.6 1.6M61.8 122.1l-1.1 1.2M61.8 126.6l-1.1 1.1M61.8 131.1l-1.1 1.2M61.8 135.6l-1.1 1.1M33.4 141.6l-.6 .6M33.4 146.1l-.6 .5M33.4 150.6l-.6 .6M33.4 155.1l-.6 .5M33.4 159.6l-.6 .5M38.7 140.8l-1.7 1.6M41.1 142.9l-1.6 1.6"/>
<path d="M45.6 142.9l-1.6 1.6M50.1 142.9l-1.6 1.6M54.5 142.9l-1.5 1.6M57.6 144.3l-.2 .2M61.8 158l-1.1 1.2M61.8 140.1l-1.1 1.1M61.8 144.6l-1.1 1.1M61.8 149l-1.1 1.2M61.8 153.6l-1.1 1.1M33.4 164l-.6 .6M33.4 173l-.6 .6M33.4 168.6l-.6 .5"/>
<path d="M34.3 176.6l-1.5 1.5M36.4 179l-3.6 3.6M61.8 167l-1.1 1.2M61.8 162.5l-1.1 1.2M61.8 171.5l-1.1 1.1M61.8 176l-3.6 3.6M33.8 186l-1 1.1M33.9 190.5l-1 1M35.1 193.8l-2.3 2.2M35.1 198.3l-2.3 2.3M36.4 192.4l-1.1 1.1M36.4 183.4l-1.9 1.9"/>
<path d="M40.3 193l-5 5M44.3 198l-1.7 1.7M44.8 193l-6.1 6.2M46.6 195.7l-.5 .5M49.3 193l-1 1M52 199.3l-1.7 1.7M53.8 193l-3.5 3.5M59.3 196.5l-2.7 2.7M59.8 191.5l-7.7 7.7M59.8 187l-.9 .9M60.8 186l-.1 .1M61.8 194l-2.3 2.3"/>
<path d="M61.8 198.5l-2.3 2.2M61.8 180.5l-3.6 3.6M61.8 185h.1M61.8 189.5l-1.1 1.1M35.1 202.7l-2.3 2.3M37.6 200.2l-2.3 2.3M37.6 204.7l-.2 .2M44.3 202.5l-1.7 1.7M52 203.8l-1.1 1.1M59.3 201l-2.3 2.3M61.8 203l-2.1 2"/>
</g>
<text font-size="8.5" x="351.3" y="259">B</text>
<g font-size="8.1">
<text x="51.7" y="9.3">4</text>
<text x="159.7" y="9.3">3</text>
<text x="267.6" y="9.3">2</text>
<text x="375.6" y="9.3">1</text>
<text x="4" y="72.8">B</text>
<text x="423.1" y="72.8">B</text>
<text x="3.3" y="212.5">A</text>
<text x="422.4" y="212.5">A</text>
<text x="51.7" y="276">4</text>
<text x="159.7" y="276">3</text>
<text x="267.6" y="276">2</text>
<text x="375.6" y="276">1</text>
</g>
<text font-size="5.6" x="367.4" y="223.4">Functionland</text>
<text font-size="4.9" x="367" y="257">Tower B ASM</text>
<g font-size="4.2">
<text x="15.4" y="17.6">ITEM NO.</text>
<text x="43.3" y="17.6">PART NUMBER</text>
<text x="99.2" y="17.6">DESCRIPTION</text>
<text x="151.5" y="17.6">QTY.</text>
<text x="23.3" y="24.2">1</text>
<text x="36.7" y="24.2">Tower B</text>
<text x="154.9" y="24.2">1</text>
<text x="358.7" y="26.6">3</text>
<text x="23.3" y="30.8">2</text>
<text x="36.7" y="30.8">Tower Door</text>
<text x="154.9" y="30.8">1</text>
<text x="23.3" y="37.1">3</text>
<text x="36.7" y="37.1">Tower Cap ASM</text>
<text x="154.9" y="37.1">1</text>
<text x="23.3" y="45.7">4</text>
<text x="36.7" y="43.6">Tower Side Vent</text>
<text x="36.7" y="47.7">Cover</text>
<text x="154.9" y="45.7">2</text>
<text x="23.3" y="53.8">5</text>
<text x="36.7" y="53.8">Holster B</text>
<text x="154.9" y="53.8">1</text>
<text x="36.7" y="59.8">Tower ABD Base</text>
<text x="23.3" y="61.9">6</text>
<text x="36.7" y="63.9">Cap</text>
<text x="154.9" y="61.9">1</text>
<text x="82.3" y="70">Passivated 18-8 Stainless Steel</text>
<text x="358.7" y="68.1">1</text>
<text x="23.3" y="72.1">7</text>
<text x="36.7" y="72.1">92010A003</text>
<text x="88.7" y="74.1">Phillips Flat Head Screw</text>
<text x="154.9" y="72.1">4</text>
<text x="258.8" y="84.5">5</text>
<text x="382.7" y="84.5">2</text>
<text x="408.7" y="84.5">7</text>
<text x="361.6" y="93.6">4</text>
<text x="117.5" y="98.4">A</text>
<text x="261.3" y="144.8">4</text>
<text x="347.8" y="180.4">6</text>
<text x="117.5" y="211">A</text>
<text x="33.8" y="222">SECTION A-A</text>
<text x="21.7" y="248.1">NOTES:</text>
<text x="21.7" y="256.4">1. PARTS EPOXIED INTO PLACE WITH EXCEPTION OF DOOR.</text>
</g>
<g font-size="4.2" fill="#808080">
<text x="106.4" y="85.7">2.000</text>
<text x="106.4" y="90.5">50.80</text>
<text x="75.8" y="153.1">7.087</text>
<text x="74.7" y="157.9">180.00</text>
</g>
<g font-size="3.4">
<text x="350.2" y="229.5">TITLE:</text>
<text x="351.1" y="251.6">SIZE</text>
<text x="359.9" y="251.6">DWG. NO.</text>
<text x="408.9" y="251.7">REV</text>
<text x="351.2" y="265.2">SCALE: 1:1.75</text>
<text x="370.1" y="265.3">WEIGHT:</text>
<text x="396.9" y="265.2">SHEET 1 OF 1</text>
</g>
<text font-size="2.4" x="272.2" y="219.7">UNLESS OTHERWISE SPECIFIED:</text>
<g font-size="2.2">
<text x="327.8" y="220.1">NAME</text>
<text x="340.3" y="220.2">DATE</text>
<text x="271.9" y="225.3">DIMENSIONS ARE IN MILLIMETERS</text>
<text x="271.9" y="227.9">TOLERANCES:</text>
<text x="307.2" y="224.9">DRAWN</text>
<text x="271.9" y="230.6">FRACTIONAL</text>
<text x="271.9" y="233.2">ANGULAR: MACH</text>
<text x="294.9" y="233.2">BEND</text>
<text x="307.3" y="229.8">CHECKED</text>
<text x="271.9" y="235.9">TWO PLACE DECIMAL</text>
<text x="271.9" y="238.5">THREE PLACE DECIMAL</text>
<text x="307.2" y="234.5">ENG APPR.</text>
<text x="307.3" y="239.2">MFG APPR.</text>
<text x="307.3" y="243.9">Q.A.</text>
<text x="307.3" y="248.1">COMMENTS:</text>
</g>
<text font-size="2.1" x="275.5" y="265.1">DO NOT SCALE DRAWING</text>
<g font-size="2">
<text x="271.6" y="244.1">INTERPRET GEOMETRIC</text>
<text x="271.5" y="250.2">MATERIAL</text>
<text x="271.6" y="246.6">TOLERANCING PER:</text>
<text x="271.5" y="257">FINISH</text>
</g>
</svg>
